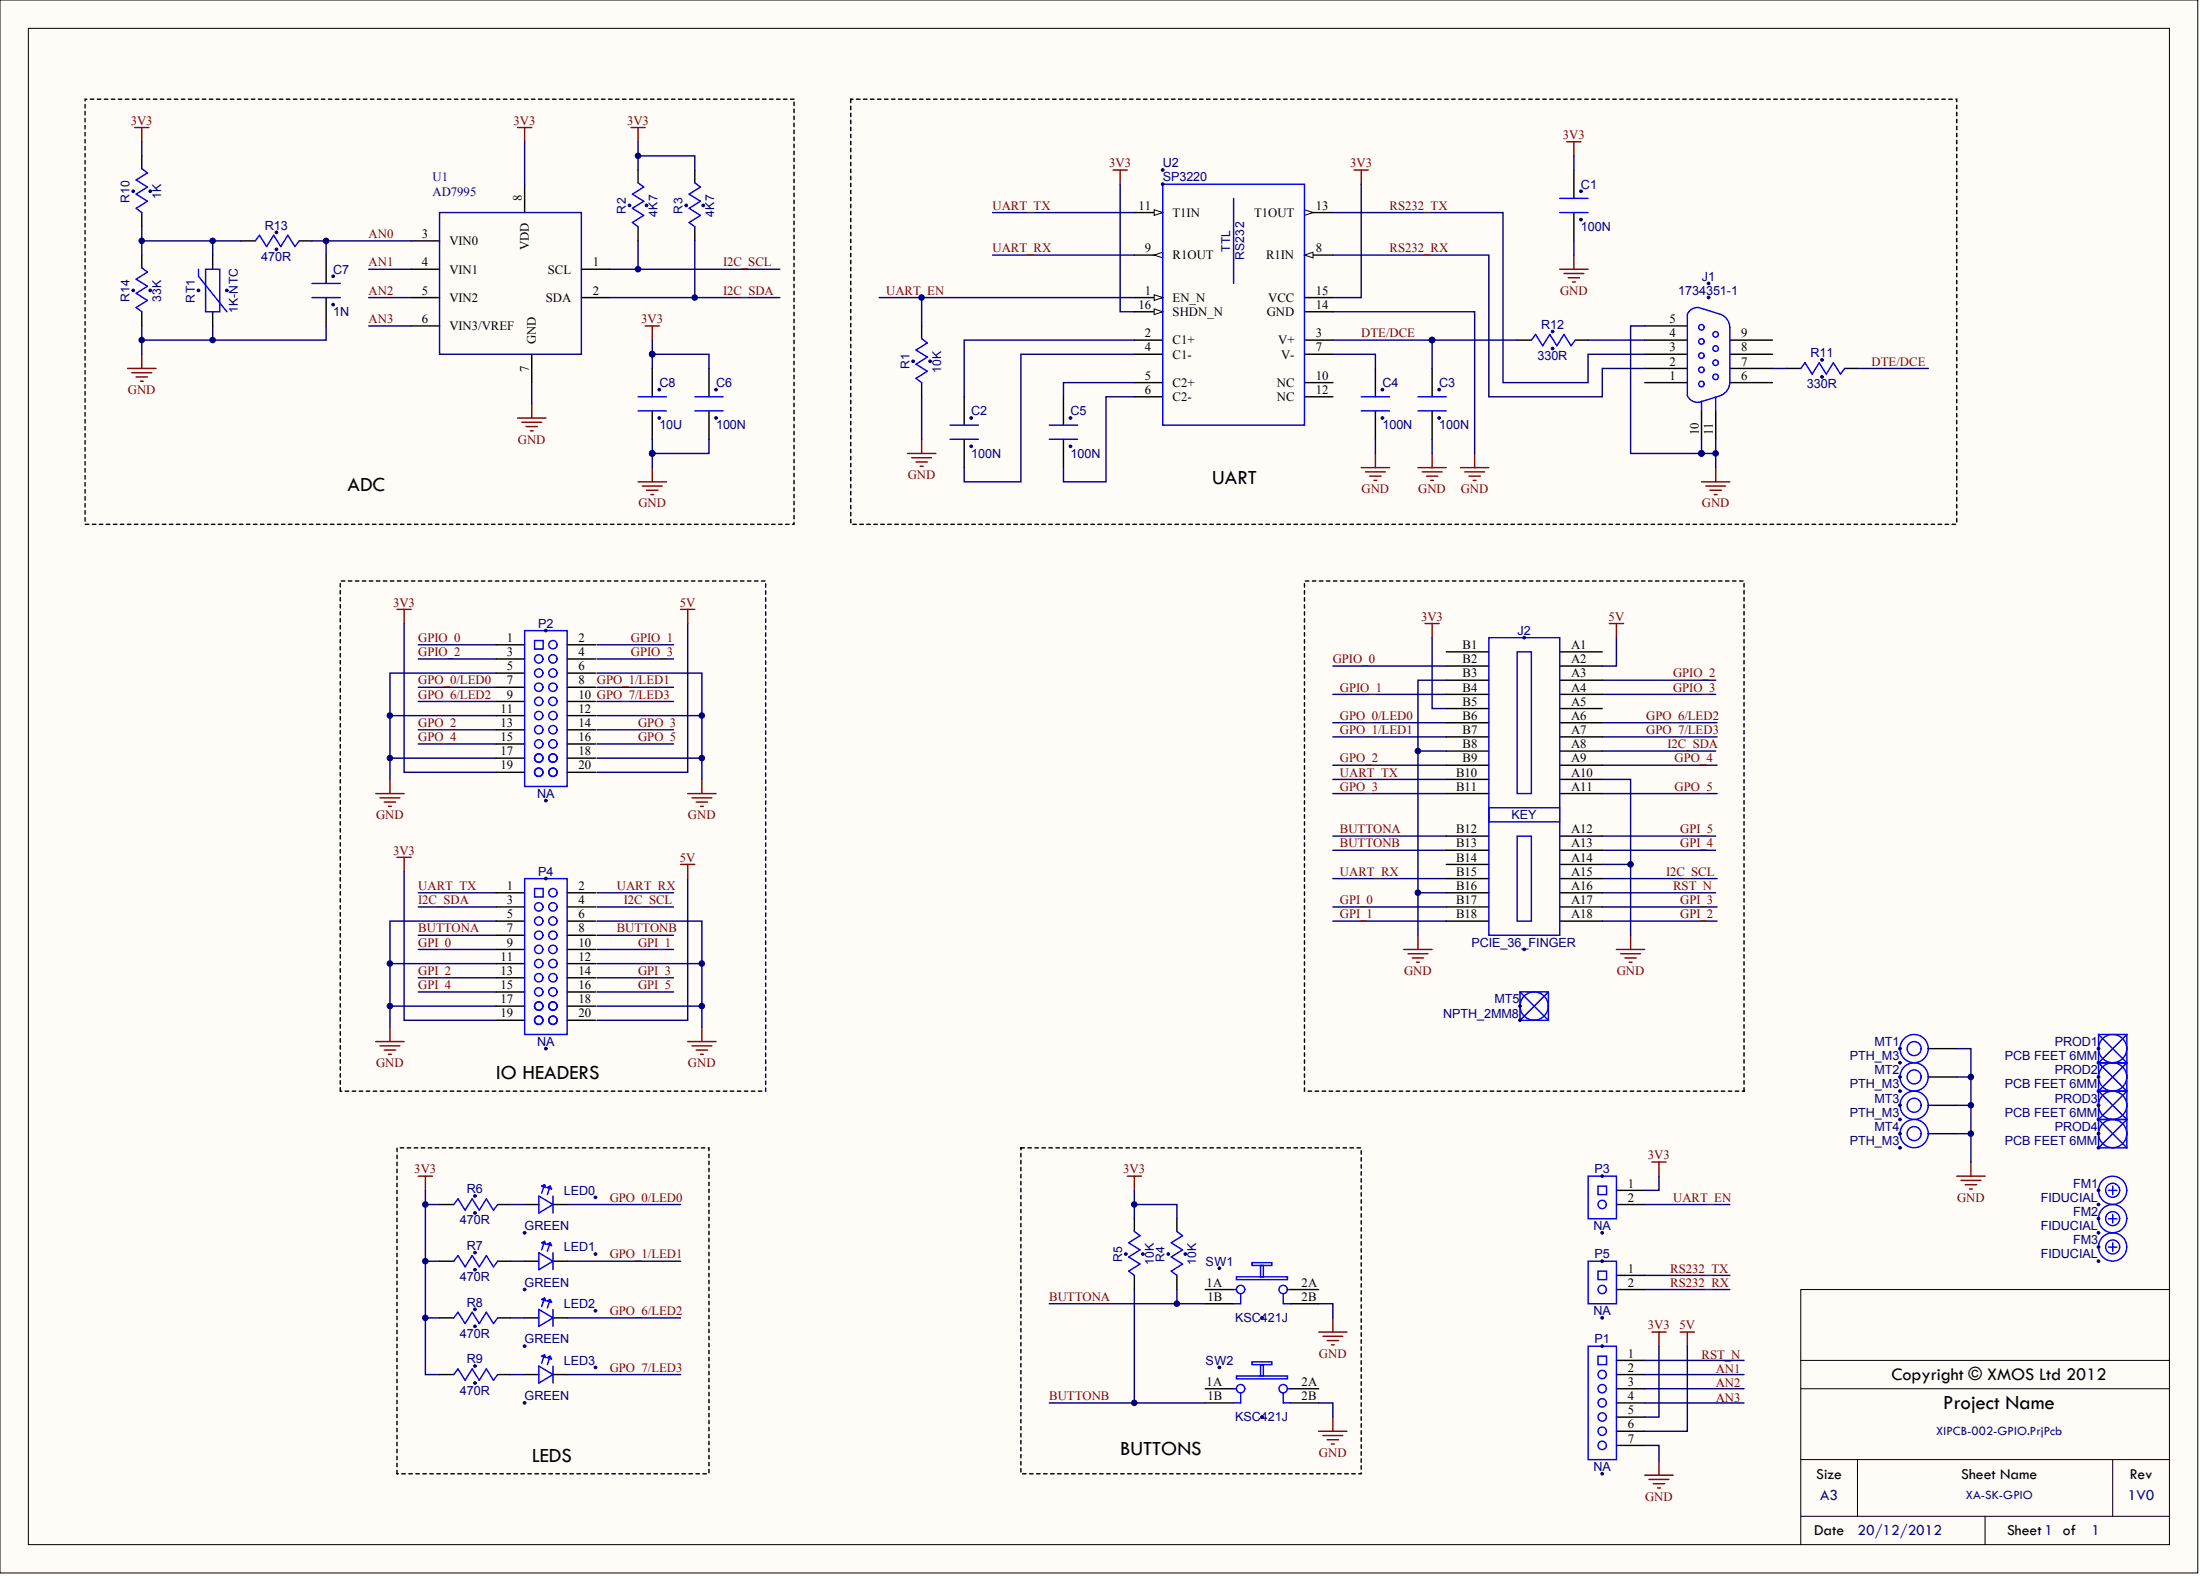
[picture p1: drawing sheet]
<svg xmlns="http://www.w3.org/2000/svg" width="656mm" height="471mm" viewBox="0 0 656 471" stroke-linecap="round" stroke-linejoin="round" font-family="sans-serif">
<path d="M0 0h655.1v468.8h-655.1z" fill="#fffcf8"/>
<path d="M0 0h655.2v468.9h-655.2zM8.5 8.4h638.2v452h-638.2zM646.7 384.4h-109.9v76M536.8 405.5h109.9M536.8 414h109.9M536.8 435.1h109.9M553.7 435.1v16.9M629.8 435.1v16.9M536.8 452h109.9M591.8 452v8.4" fill="none" stroke="#000" stroke-width=".3"/>
<g fill="none" stroke="#000080" stroke-width=".42">
<path d="M42.3 42.2v4.3M156.4 42.2v12.7M190.2 46.5h16.9v4.2M190.2 42.2v8.5M42.3 67.6v8.4M42.3 71.8h29.6M63.4 71.8v4.2M93 71.8h29.6M97.2 71.8v4.2M190.2 71.8v8.5M207.1 71.8v16.9M42.3 97.2v8.4"/>
<path d="M63.4 97.2v4.2M97.2 97.2v4.2h-54.9M109.9 80.3h12.7M109.9 88.7h12.7M109.9 97.2h12.7M181.8 80.3h50.7M181.8 88.7h50.7M274.7 88.7v8.5M158.5 114v6.4M194.4 105.6h16.9v4.2M194.4 101.4v8.4M274.7 118.3v12.6"/>
<path d="M194.4 130.9v8.5M211.3 130.9v4.3h-16.9M120.5 185.9v44.3h27.4M124.7 196.4h23.2M124.7 192.2h23.2M177.9 196.4h22.9M177.9 192.2h22.9M205 185.9v44.3h-27.1M397.3 198.5h33.8M426.9 190.1v21.1h4.2M481.9 190.1v8.4h-4.3M116.2 213.3h31.7"/>
<path d="M124.7 204.9h23.2M124.7 209.1h23.2M124.7 217.5h23.2M147.9 200.6h-31.7v31.7M177.9 200.6h31.3v31.7M177.9 204.9h22.9M177.9 209.1h22.9M177.9 217.5h22.9M177.9 213.3h31.3M397.3 207h33.8M397.3 215.4h33.8M397.3 219.6h33.8"/>
<path d="M431.1 202.8h-8.4v76M477.6 207h33.8M477.6 215.4h34.3M477.6 219.6h34.3M477.6 202.8h33.8M116.2 226h31.7M124.7 221.8h23.2M177.9 221.8h22.9M177.9 226h31.3M397.3 228.1h33.8M397.3 236.5h33.8M397.3 232.3h33.8"/>
<path d="M422.7 223.9h8.4M477.6 232.3h8.5v46.5M477.6 228.1h34.3M477.6 236.5h34.3M477.6 223.9h33.8M120.5 259.8v44.3h27.4M397.3 249.2h33.8M397.3 253.4h33.8M477.6 249.2h33.8M477.6 253.4h33.8M477.6 257.7h8.5M124.7 270.3h23.2"/>
<path d="M124.7 266.1h23.2M124.7 278.8h23.2M147.9 274.6h-31.7v31.6M177.9 274.6h31.3v31.6M177.9 270.3h22.9M177.9 266.1h22.9M177.9 278.8h22.9M205 261.9v42.2h-27.1M397.3 261.9h33.8M397.3 270.3h33.8M397.3 274.6h33.8M422.7 266.1h8.4"/>
<path d="M477.6 261.9h34.3M477.6 270.3h34.3M477.6 274.6h34.3M477.6 266.1h33.8M116.2 287.2h31.7M116.2 299.9h31.7M124.7 283h23.2M124.7 291.5h23.2M124.7 295.7h23.2M177.9 283h22.9M177.9 291.5h22.9M177.9 295.7h22.9"/>
<path d="M177.9 287.2h31.3M177.9 299.9h31.3M583.3 312.6h4.2v33.8M583.3 329.5h4.2M583.3 337.9h4.2M583.3 321h4.2M126.8 354.8v54.9h4.2M126.8 359h4.2M152.2 359h4.2M169.1 359h33.8M338.1 359h12.7v4.3M338.1 354.8v8.5"/>
<path d="M490.3 359h25.4M494.5 350.6v4.2h-4.2M126.8 375.9h4.2M152.2 375.9h4.2M169.1 375.9h33.8M126.8 392.8h4.2M152.2 392.8h4.2M169.1 392.8h33.8M312.8 388.6h46.5M338.1 384.4v33.8M350.8 384.4v4.2M393.1 388.6h4.2v4.2"/>
<path d="M490.3 380.2h25.4M490.3 384.4h25.4M152.2 409.7h4.2M169.1 409.7h33.8M312.8 418.2h46.5M393.1 418.2h4.2v4.2M490.3 418.2h29.6M490.3 414h29.6M490.3 409.7h29.6M490.3 405.5h29.6M494.5 401.3v21.1h-4.2M503 401.3v25.3h-12.7"/>
<path d="M490.3 430.8h4.2v4.7"/>
</g>
<g fill="#000080" stroke="#000080" stroke-width=".3">
<circle cx="116.2" cy="213.3" r=".82"/>
<circle cx="116.2" cy="226" r=".82"/>
<circle cx="209.2" cy="213.3" r=".82"/>
<circle cx="209.2" cy="226" r=".82"/>
<circle cx="116.2" cy="287.2" r=".82"/>
<circle cx="116.2" cy="299.9" r=".82"/>
<circle cx="209.2" cy="287.2" r=".82"/>
<circle cx="209.2" cy="299.9" r=".82"/>
<circle cx="566.4" cy="316.8" r=".4"/>
<circle cx="566.4" cy="312.6" r=".4"/>
<circle cx="566.4" cy="325.2" r=".4"/>
<circle cx="566.4" cy="321" r=".4"/>
<circle cx="566.4" cy="333.7" r=".4"/>
<circle cx="566.4" cy="329.5" r=".4"/>
<circle cx="566.4" cy="342.1" r=".4"/>
<circle cx="566.4" cy="337.9" r=".4"/>
<circle cx="625.5" cy="316.8" r=".4"/>
<circle cx="625.5" cy="312.6" r=".4"/>
<circle cx="625.5" cy="325.2" r=".4"/>
<circle cx="625.5" cy="321" r=".4"/>
<circle cx="625.5" cy="333.7" r=".4"/>
<circle cx="625.5" cy="329.5" r=".4"/>
<circle cx="625.5" cy="342.1" r=".4"/>
<circle cx="625.5" cy="337.9" r=".4"/>
<circle cx="625.5" cy="359" r=".4"/>
<circle cx="625.5" cy="354.8" r=".4"/>
<circle cx="625.5" cy="367.5" r=".4"/>
<circle cx="625.5" cy="363.2" r=".4"/>
<circle cx="625.5" cy="375.9" r=".4"/>
<circle cx="625.5" cy="371.7" r=".4"/>
<circle cx="587.5" cy="329.5" r=".82"/>
<circle cx="587.5" cy="337.9" r=".82"/>
<circle cx="587.5" cy="321" r=".82"/>
<circle cx="453.1" cy="304.1" r=".4"/>
<circle cx="453.1" cy="299.9" r=".4"/>
<circle cx="454.4" cy="283" r=".4"/>
<circle cx="454.4" cy="190.1" r=".4"/>
<circle cx="486.1" cy="257.6" r=".82"/>
<circle cx="422.7" cy="223.9" r=".82"/>
<circle cx="422.7" cy="266.1" r=".82"/>
<circle cx="162.7" cy="238.6" r=".4"/>
<circle cx="162.7" cy="187.9" r=".4"/>
<circle cx="162.7" cy="312.6" r=".4"/>
<circle cx="162.7" cy="261.9" r=".4"/>
<circle cx="477.6" cy="367.5" r=".4"/>
<circle cx="477.6" cy="350.6" r=".4"/>
<circle cx="477.6" cy="392.8" r=".4"/>
<circle cx="477.6" cy="375.9" r=".4"/>
<circle cx="477.6" cy="439.3" r=".4"/>
<circle cx="477.6" cy="401.3" r=".4"/>
<circle cx="141.6" cy="361.6" r=".4"/>
<circle cx="141.6" cy="356.5" r=".4"/>
<circle cx="141.6" cy="378.5" r=".4"/>
<circle cx="141.6" cy="373.4" r=".4"/>
<circle cx="141.6" cy="395.3" r=".4"/>
<circle cx="141.6" cy="390.3" r=".4"/>
<circle cx="141.6" cy="412.2" r=".4"/>
<circle cx="141.6" cy="407.2" r=".4"/>
<circle cx="156.4" cy="367.5" r=".4"/>
<circle cx="177.5" cy="356.9" r=".4"/>
<circle cx="156.4" cy="384.4" r=".4"/>
<circle cx="177.5" cy="373.8" r=".4"/>
<circle cx="156.4" cy="401.3" r=".4"/>
<circle cx="177.5" cy="390.7" r=".4"/>
<circle cx="156.4" cy="418.2" r=".4"/>
<circle cx="177.5" cy="407.6" r=".4"/>
<circle cx="126.8" cy="392.8" r=".82"/>
<circle cx="126.8" cy="375.9" r=".82"/>
<circle cx="126.8" cy="359" r=".82"/>
<circle cx="353.3" cy="373.8" r=".4"/>
<circle cx="348.3" cy="373.8" r=".4"/>
<circle cx="340.7" cy="373.8" r=".4"/>
<circle cx="335.6" cy="373.8" r=".4"/>
<circle cx="338.1" cy="359" r=".82"/>
<circle cx="376.2" cy="392.8" r=".4"/>
<circle cx="363.5" cy="378" r=".4"/>
<circle cx="376.2" cy="422.4" r=".4"/>
<circle cx="363.5" cy="407.6" r=".4"/>
<circle cx="350.8" cy="388.6" r=".82"/>
<circle cx="338.1" cy="418.2" r=".82"/>
<circle cx="44.8" cy="57" r=".4"/>
<circle cx="39.7" cy="57" r=".4"/>
<circle cx="44.8" cy="86.6" r=".4"/>
<circle cx="39.7" cy="86.6" r=".4"/>
<circle cx="99.3" cy="90.8" r=".4"/>
<circle cx="99.3" cy="82.3" r=".4"/>
<circle cx="82.4" cy="74.3" r=".4"/>
<circle cx="82.4" cy="69.3" r=".4"/>
<circle cx="42.2" cy="71.8" r=".82"/>
<circle cx="63.4" cy="71.8" r=".82"/>
<circle cx="42.2" cy="101.4" r=".82"/>
<circle cx="63.4" cy="101.4" r=".82"/>
<circle cx="97.2" cy="71.8" r=".82"/>
<circle cx="192.7" cy="61.2" r=".4"/>
<circle cx="187.6" cy="61.2" r=".4"/>
<circle cx="209.6" cy="61.2" r=".4"/>
<circle cx="204.6" cy="61.2" r=".4"/>
<circle cx="190.2" cy="80.2" r=".82"/>
<circle cx="207.1" cy="88.7" r=".82"/>
<circle cx="190.2" cy="46.4" r=".82"/>
<circle cx="196.5" cy="124.6" r=".4"/>
<circle cx="196.5" cy="116.1" r=".4"/>
<circle cx="213.4" cy="124.6" r=".4"/>
<circle cx="213.4" cy="116.1" r=".4"/>
<circle cx="194.4" cy="105.6" r=".82"/>
<circle cx="194.4" cy="135.1" r=".82"/>
<circle cx="289.5" cy="133" r=".4"/>
<circle cx="289.5" cy="124.6" r=".4"/>
<circle cx="319.1" cy="133" r=".4"/>
<circle cx="319.1" cy="124.6" r=".4"/>
<circle cx="277.3" cy="107.7" r=".4"/>
<circle cx="272.2" cy="107.7" r=".4"/>
<circle cx="274.7" cy="88.7" r=".82"/>
<circle cx="509.3" cy="88.7" r=".4"/>
<circle cx="509.3" cy="84.5" r=".4"/>
</g>
<g fill="none" stroke="#800000" stroke-width=".42">
<path d="M40.2 38h4.2M42.3 38v4.2M154.3 38h4.2M156.4 38v4.2M188.1 38h4.2M190.2 38v4.2M331.8 50.7h4.2M333.9 50.7v4.2M192.3 97.2h4.2M194.4 97.2v4.2M38 109.8h8.5M39.3 111.1h5.9"/>
<path d="M40.6 112.4h3.4M41.8 113.6h.9M42.3 105.6v4.2M154.3 124.6h8.4M155.5 125.9h6M156.8 127.1h3.4M158.1 128.4h.8M158.5 120.4v4.2M194.4 139.4v4.2M270.5 135.2h8.5M271.8 136.4h5.9M273.1 137.7h3.3"/>
<path d="M274.3 139h.9M274.7 130.9v4.3M190.2 143.6h8.5M191.5 144.9h5.9M192.7 146.2h3.4M194 147.4h.9M118.4 181.6h4.2M120.5 181.6v4.3M202.9 181.6h4.2M205 181.6v4.3M424.8 185.9h4.2M426.9 185.9v4.2"/>
<path d="M479.7 185.9h4.3M481.9 185.9v4.2M112 236.5h8.5M113.3 237.8h5.9M114.5 239.1h3.4M116.2 232.3v4.2M205 236.5h8.5M206.3 237.8h5.9M207.5 239.1h3.4M209.2 232.3v4.2M115.8 240.3h.9M118.4 255.6h4.2"/>
<path d="M120.5 255.6v4.2M202.9 257.7h4.2M205 257.7v4.2M208.8 240.3h.8M422.7 278.8v4.2M486.1 278.8v4.2M418.5 283h8.4M419.7 284.3h5.9M421 285.5h3.4M422.3 286.8h.8M481.9 283h8.4M483.1 284.3h5.9"/>
<path d="M484.4 285.5h3.4M485.7 286.8h.8M112 310.5h8.5M113.3 311.7h5.9M114.5 313h3.4M115.8 314.3h.9M116.2 306.2v4.3M205 310.5h8.5M206.3 311.7h5.9M207.5 313h3.4M208.8 314.3h.8M209.2 306.2v4.3"/>
<path d="M124.7 350.6h4.2M126.8 350.6v4.2M336 350.6h4.3M338.1 350.6v4.2M492.4 346.4h4.2M494.5 346.4v4.2M583.3 350.6h8.5M584.6 351.9h5.9M585.8 353.1h3.4M587.1 354.4h.8M587.5 346.4v4.2M393.1 397.1h8.4"/>
<path d="M394.4 398.3h5.9M395.6 399.6h3.4M397.3 392.8v4.3M492.4 397.1h4.2M494.5 397.1v4.2M500.9 397.1h4.2M503 397.1v4.2M396.9 400.9h.8M393.1 426.6h8.4M394.4 427.9h5.9M395.6 429.2h3.4M396.9 430.4h.8"/>
<path d="M397.3 422.4v4.2M490.3 439.7h8.5M494.5 435.5v4.2M491.6 441h5.9M492.8 442.3h3.4M494.1 443.5h.9"/>
</g>
<g fill="none" stroke="#000" stroke-width=".42">
<path d="M42.3 46.5v3.8M156.4 54.9v8.5M190.2 50.7v3.8M207.1 50.7v3.8M42.3 63.4v4.2M42.3 76v3.8M71.9 71.8h4.2M89.2 71.8h3.8M97.2 76v8.5M122.6 71.8h8.4M190.2 67.6v4.2M207.1 67.6v4.2"/>
<path d="M388.9 63.4h8.4M42.3 92.9v4.3M97.2 88.7v8.5M122.6 80.3h8.4M122.6 88.7h8.4M122.6 97.2h8.4M173.3 80.3h8.5M173.3 88.7h8.5M274.7 97.2v3.8M490.3 97.2h12.7M158.5 105.6v8.4M194.4 109.8v8.5"/>
<path d="M211.3 109.8v8.5M274.7 114v4.3M287.4 118.3v8.4M317 118.3v8.4M338.1 101.4h8.5M338.1 105.6h8.5M338.1 114h8.5M338.1 118.3h8.5M388.9 101.4h8.4M388.9 114h8.4M490.3 101.4h12.7M490.3 105.6h12.7"/>
<path d="M490.3 109.8h12.7M490.3 114h12.7M515.7 101.4h12.6M515.7 105.6h12.6M515.7 109.8h12.6M515.7 114h12.6M194.4 122.5v8.4M211.3 122.5v8.4M287.4 130.9v8.5M317 130.9v8.5M507.2 122.5v8.4M511.4 122.5v8.4"/>
<path d="M147.9 196.4h8.5M147.9 192.2h8.5M169.1 196.4h8.4M169.1 192.2h8.4M431.1 194.3h12.7M431.1 198.5h12.7M464.9 194.3h12.7M464.9 198.5h12.7M147.9 209.1h8.5M147.9 204.9h8.5M147.9 200.6h8.5M147.9 217.5h8.5"/>
<path d="M147.9 213.3h8.5M169.1 209.1h8.4M169.1 204.9h8.4M169.1 200.6h8.4M169.1 217.5h8.4M169.1 213.3h8.4M431.1 202.8h12.7M431.1 207h12.7M431.1 211.2h12.7M431.1 215.4h12.7M431.1 219.6h12.7M464.9 202.8h12.7"/>
<path d="M464.9 207h12.7M464.9 211.2h12.7M464.9 215.4h12.7M464.9 219.6h12.7M147.9 221.8h8.5M147.9 226h8.5M147.9 230.2h8.5M169.1 221.8h8.4M169.1 226h8.4M169.1 230.2h8.4M431.1 223.9h12.7M431.1 228.1h12.7"/>
<path d="M431.1 232.3h12.7M431.1 236.5h12.7M464.9 223.9h12.7M464.9 228.1h12.7M464.9 232.3h12.7M464.9 236.5h12.7M431.1 249.2h12.7M431.1 253.4h12.7M431.1 257.7h12.7M464.9 249.2h12.7M464.9 253.4h12.7M464.9 257.7h12.7"/>
<path d="M147.9 266.1h8.5M147.9 270.3h8.5M147.9 274.6h8.5M147.9 278.8h8.5M169.1 266.1h8.4M169.1 270.3h8.4M169.1 274.6h8.4M169.1 278.8h8.4M431.1 261.9h12.7M431.1 266.1h12.7M431.1 270.3h12.7M431.1 274.6h12.7"/>
<path d="M464.9 261.9h12.7M464.9 266.1h12.7M464.9 270.3h12.7M464.9 274.6h12.7M147.9 283h8.5M147.9 295.7h8.5M147.9 291.5h8.5M147.9 287.2h8.5M147.9 299.9h8.5M169.1 283h8.4M169.1 295.7h8.4M169.1 291.5h8.4"/>
<path d="M169.1 287.2h8.4M169.1 299.9h8.4M147.9 304.1h8.5M169.1 304.1h8.4M574.8 312.6h8.5M574.8 321h8.5M574.8 329.5h8.5M574.8 337.9h8.5M131 359h4.3M148.4 359h3.8M156.4 359h4.2M164.8 359h4.3"/>
<path d="M481.9 359h8.4M481.9 354.8h8.4M131 375.9h4.3M148.4 375.9h3.8M156.4 375.9h4.2M164.8 375.9h4.3M338.1 363.3v3.8M350.8 363.3v3.8M131 392.8h4.3M148.4 392.8h3.8M156.4 392.8h4.2M164.8 392.8h4.3"/>
<path d="M338.1 380.2v4.2M350.8 380.2v4.2M359.3 384.4h8.4M359.3 388.6h8.4M384.6 384.4h8.5M384.6 388.6h8.5M481.9 384.4h8.4M481.9 380.2h8.4M131 409.7h4.3M148.4 409.7h3.8M156.4 409.7h4.2M164.8 409.7h4.3"/>
<path d="M359.3 414h8.4M359.3 418.2h8.4M384.6 414h8.5M384.6 418.2h8.5M481.9 414h8.4M481.9 409.7h8.4M481.9 405.5h8.4M481.9 418.2h8.4M481.9 426.6h8.4M481.9 422.4h8.4M481.9 430.8h8.4"/>
</g>
<g fill="none" stroke="#00f" stroke-width=".42">
<path d="M42.3 50.3l1.7 1.2-3.4 2.1 3.4 2.2-3.4 2.1 3.4 2.1-3.4 2.1 1.7 1.3M190.2 54.5l1.7 1.3-3.4 2.1 3.4 2.1-3.4 2.1 3.4 2.1-3.4 2.1 1.7 1.3M207.1 54.5l1.7 1.3-3.4 2.1 3.4 2.1-3.4 2.1 3.4 2.1-3.4 2.1 1.7 1.3M42.3 79.8l1.7 1.3-3.4 2.1 3.4 2.1-3.4 2.1 3.4 2.2-3.4 2.1 1.7 1.2M76.1 71.8l1.3-1.7 2.1 3.4 2.1-3.4 2.1 3.4 2.1-3.4 2.1 3.4 1.3-1.7M93 84.5h8.4M93 88.7h8.4M190.2 118.3h8.5M207.1 118.3h8.5M274.7 101l1.7 1.2-3.3 2.1 3.3 2.1-3.3 2.2 3.3 2.1-3.3 2.1 1.6 1.2M506.4 119.9a3.2 3.2 0 0 1-3.4-2v-24.2a3.2 3.2 0 0 1 3.4-2l6.7 2.1 1.6 1.2a4.2 4.2 0 0 1 .9 2.6l.1 16.4-.6 2a4.2 4.2 0 0 1-2 1.8l-6.7 2.2M507.2 119.5v3"/>
<path d="M511.4 118.3v4.2M190.2 122.5h8.5M207.1 122.5h8.5M283.2 126.7h8.4M283.2 130.9h8.4M312.8 126.7h8.4M312.8 130.9h8.4M156.4 188h12.7v46.4h-12.7zM159.4 190.9h2.5v2.6h-2.5zM443.8 190.1h21.1v88.7h-21.1zM452.3 194.3h4.2v42.2h-4.2zM443.8 240.8h21.1v4.2h-21.1z"/>
<path d="M452.3 249.2h4.2v25.4h-4.2zM156.4 261.9h12.7v46.5h-12.7zM159.4 264.8h2.5v2.6h-2.5zM453.1 295.7h8.5v8.4h-8.5zM453.1 295.7l8.5 8.4M461.6 295.7l-8.5 8.4M625.6 308.4h8.4v8.4h-8.4zM625.6 316.8h8.4v8.4h-8.4zM625.6 308.4l8.4 8.4-8.4 8.4 8.4 8.5-8.4 8.4M634 308.4l-8.4 8.4 8.4 8.4-8.4 8.5 8.4 8.4M625.6 325.2h8.4v8.5h-8.4zM625.6 333.7h8.4v8.4h-8.4z"/>
<path d="M135.3 359l1.2-1.6 2.1 3.3 2.2-3.3 2.1 3.3 2.1-3.3 2.1 3.3 1.3-1.7M160.6 356.5l4.2 2.5-4.2 2.6zM161.5 353.5l.8-.4 .4 .9zM162.3 353.1l-.8 2.6M163.2 354l.8-.5 .4 .9zM164 353.5l-.8 2.6M164.8 356.5v5.1M473.4 350.6h8.5v12.7h-8.5zM476.4 353.5h2.5v2.6h-2.5zM628.5 354.8h2.6M629.8 353.5v2.6M135.3 375.9l1.2-1.7 2.1 3.4 2.2-3.4 2.1 3.4 2.1-3.4 2.1 3.4 1.3-1.7"/>
<path d="M160.6 373.4l4.2 2.5-4.2 2.6zM161.5 370.4l.8-.4 .4 .9zM162.3 370l-.8 2.6M163.2 370.9l.8-.5 .4 .9zM164 370.4l-.8 2.6M164.8 373.4v5.1M338.1 367.1l1.7 1.2-3.3 2.1 3.3 2.2-3.3 2.1 3.3 2.1-3.3 2.1 1.6 1.3M350.8 367.1l1.7 1.2-3.4 2.1 3.4 2.2-3.4 2.1 3.4 2.1-3.4 2.1 1.7 1.3M373.2 376.4h5.9v.8h-5.9zM375.8 377.2h.8v3.4h-.8zM473.4 375.9h8.5v12.7h-8.5zM476.4 378.9h2.5v2.5h-2.5z"/>
<path d="M628.5 363.3h2.6M628.5 371.7h2.6M629.8 362v2.5M629.8 370.4v2.6M135.3 392.8l1.2-1.7 2.1 3.4 2.2-3.4 2.1 3.4 2.1-3.4 2.1 3.4 1.3-1.7M160.6 390.3l4.2 2.5-4.2 2.6zM161.5 387.3l.8-.4 .4 .9zM162.3 386.9l-.8 2.6M163.2 387.8l.8-.5 .4 .9zM164 387.3l-.8 2.6M164.8 390.3v5.1M367.7 384.4h.9"/>
<path d="M368.6 380.6h15.2v.8h-15.2zM369.8 385.7v2.9h-2.1M382.5 385.7v2.9h2.1M383.8 384.4h.8M135.3 409.7l1.2-1.7 2.1 3.4 2.2-3.4 2.1 3.4 2.1-3.4 2.1 3.4 1.3-1.7M160.6 407.2l4.2 2.5-4.2 2.6zM161.5 404.2l.8-.4 .4 .9zM162.3 403.8l-.8 2.5M163.2 404.7l.8-.5 .4 .9zM164 404.2l-.8 2.6M164.8 407.2v5.1M367.7 414h.9"/>
<path d="M368.6 410.2h15.2v.8h-15.2zM369.8 415.2v3h-2.1M373.2 405.9h5.9v.9h-5.9zM375.8 406.8h.8v3.4h-.8zM382.5 415.2v3h2.1M383.8 414h.8M473.4 401.3h8.5v33.8h-8.5zM476.4 404.2h2.5v2.6h-2.5z"/>
<circle cx="507.2" cy="97.6" r=".82"/>
<circle cx="511.4" cy="99.7" r=".82"/>
<circle cx="507.2" cy="110.2" r=".82"/>
<circle cx="507.2" cy="106" r=".82"/>
<circle cx="507.2" cy="101.8" r=".82"/>
<circle cx="507.2" cy="114.5" r=".82"/>
<circle cx="511.4" cy="108.1" r=".82"/>
<circle cx="511.4" cy="103.9" r=".82"/>
<circle cx="511.4" cy="112.3" r=".82"/>
<circle cx="160.6" cy="196.4" r="1.25"/>
<circle cx="164.8" cy="196.4" r="1.25"/>
<circle cx="164.8" cy="192.2" r="1.25"/>
<circle cx="160.6" cy="200.6" r="1.25"/>
<circle cx="160.6" cy="209.1" r="1.25"/>
<circle cx="160.6" cy="217.5" r="1.25"/>
<circle cx="160.6" cy="213.3" r="1.25"/>
<circle cx="160.6" cy="204.8" r="1.25"/>
<circle cx="164.8" cy="200.6" r="1.25"/>
<circle cx="164.8" cy="209.1" r="1.25"/>
<circle cx="164.8" cy="213.3" r="1.25"/>
<circle cx="164.8" cy="217.5" r="1.25"/>
<circle cx="164.8" cy="204.8" r="1.25"/>
<circle cx="160.6" cy="230.2" r="1.25"/>
<circle cx="160.6" cy="221.7" r="1.25"/>
<circle cx="160.6" cy="226" r="1.25"/>
<circle cx="164.8" cy="230.2" r="1.25"/>
<circle cx="164.8" cy="221.7" r="1.25"/>
<circle cx="164.8" cy="226" r="1.25"/>
<circle cx="160.6" cy="274.5" r="1.25"/>
<circle cx="160.6" cy="270.3" r="1.25"/>
<circle cx="160.6" cy="278.8" r="1.25"/>
<circle cx="164.8" cy="274.5" r="1.25"/>
<circle cx="164.8" cy="266.1" r="1.25"/>
<circle cx="164.8" cy="270.3" r="1.25"/>
<circle cx="164.8" cy="278.8" r="1.25"/>
<circle cx="160.6" cy="295.7" r="1.25"/>
<circle cx="160.6" cy="299.9" r="1.25"/>
<circle cx="160.6" cy="291.4" r="1.25"/>
<circle cx="160.6" cy="287.2" r="1.25"/>
<circle cx="160.6" cy="283" r="1.25"/>
<circle cx="164.8" cy="295.7" r="1.25"/>
<circle cx="164.8" cy="299.9" r="1.25"/>
<circle cx="164.8" cy="291.4" r="1.25"/>
<circle cx="164.8" cy="287.2" r="1.25"/>
<circle cx="164.8" cy="283" r="1.25"/>
<circle cx="457.3" cy="299.9" r="4.2"/>
<circle cx="160.6" cy="304.1" r="1.25"/>
<circle cx="164.8" cy="304.1" r="1.25"/>
<circle cx="570.6" cy="312.6" r="2.09"/>
<circle cx="570.6" cy="312.6" r="4.2"/>
<circle cx="629.8" cy="312.6" r="4.2"/>
<circle cx="570.6" cy="321" r="2.09"/>
<circle cx="570.6" cy="329.5" r="2.09"/>
<circle cx="570.6" cy="337.9" r="2.09"/>
<circle cx="570.6" cy="329.5" r="4.2"/>
<circle cx="570.6" cy="337.9" r="4.2"/>
<circle cx="570.6" cy="321" r="4.2"/>
<circle cx="629.8" cy="329.5" r="4.2"/>
<circle cx="629.8" cy="337.9" r="4.2"/>
<circle cx="629.8" cy="321" r="4.2"/>
<circle cx="477.6" cy="359" r="1.25"/>
<circle cx="629.8" cy="354.8" r="2.09"/>
<circle cx="629.8" cy="354.8" r="4.2"/>
<circle cx="629.8" cy="371.7" r="2.09"/>
<circle cx="629.8" cy="363.2" r="2.09"/>
<circle cx="629.8" cy="363.2" r="4.2"/>
<circle cx="629.8" cy="371.7" r="4.2"/>
<circle cx="369.8" cy="384.4" r="1.25"/>
<circle cx="382.5" cy="384.4" r="1.25"/>
<circle cx="477.6" cy="384.4" r="1.25"/>
<circle cx="369.8" cy="413.9" r="1.25"/>
<circle cx="382.5" cy="413.9" r="1.25"/>
<circle cx="477.6" cy="413.9" r="1.25"/>
<circle cx="477.6" cy="409.7" r="1.25"/>
<circle cx="477.6" cy="418.2" r="1.25"/>
<circle cx="477.6" cy="422.4" r="1.25"/>
<circle cx="477.6" cy="430.8" r="1.25"/>
<circle cx="477.6" cy="426.6" r="1.25"/>
</g>
<path d="M236.7 29.6h-211.3v126.7h211.3v-126.7M101.4 325.2v-152h126.8v152h-126.8M519.9 325.2v-152h-131v152h131M304.3 342.1h101.5v97.2h-101.5v-97.2M118.4 439.3v-97.2h92.9v97.2h-92.9" fill="none" stroke="#000" stroke-width=".42" stroke-dasharray="1 1"/>
<path d="M131 63.4h42.3v42.2h-42.3z" fill="none" stroke="#0000bf" stroke-width=".42"/>
<path d="M388.9 62.5l2.5 .9-2.5 .8z" fill="#fffcf8" stroke="#000" stroke-width=".3"/>
<path d="M388.9 76h8.4M388.9 118.3h8.4" fill="none" stroke="#000" stroke-width=".42"/>
<path d="M388.9 76l2.5-.8v1.7z" fill="#fffcf8" stroke="#000" stroke-width=".3"/>
<path d="M338.1 76h8.5M388.9 88.7h8.4" fill="none" stroke="#000" stroke-width=".42"/>
<path d="M344.1 76l2.5-.8v1.7z" fill="#fffcf8" stroke="#000" stroke-width=".3"/>
<path d="M338.1 92.9h8.5M388.9 105.6h8.4" fill="none" stroke="#000" stroke-width=".42"/>
<path d="M344.1 92.1l2.5 .8-2.5 .9z" fill="#fffcf8" stroke="#000" stroke-width=".3"/>
<path d="M338.1 88.7h8.5" fill="none" stroke="#000" stroke-width=".42"/>
<path d="M344.1 87.9l2.5 .8-2.5 .9z" fill="#fffcf8" stroke="#000" stroke-width=".3"/>
<path d="M338.1 63.4h8.5" fill="none" stroke="#000" stroke-width=".42"/>
<path d="M344.1 62.5l2.5 .9-2.5 .8z" fill="#fffcf8" stroke="#000" stroke-width=".3"/>
<g fill="none" stroke="#000" stroke-width=".42">
<path d="M469.2 50.7v8.4M63.4 76v4.3M469.2 63.4v8.4M63.4 92.9v4.3M388.9 92.9h8.4M410 109.8v8.5M426.9 109.8v8.5M452.3 101.4h4.2M469.6 101.4h3.8M532.6 109.8h4.2M549.9 109.8h3.8M410 122.5v8.4"/>
<path d="M426.9 122.5v8.4"/>
</g>
<path d="M346.6 54.9h42.3v71.8h-42.3zM367.7 59.1v25.4M464.9 59.1h8.5M464.9 63.4h8.5M59.2 80.3v2.1l8.4 10.5M61.3 80.3h4.2v12.6h-4.2zM405.8 118.3h8.4M422.7 118.3h8.4M456.5 101.4l1.3-1.7 2.1 3.4 2.1-3.4 2.1 3.4 2.1-3.4 2.1 3.4 1.3-1.7M536.8 109.8l1.3-1.7 2.1 3.4 2.1-3.4 2.1 3.4 2.1-3.4 2.1 3.4 1.3-1.7M405.8 122.5h8.4M422.7 122.5h8.4" fill="none" stroke="#00f" stroke-width=".42"/>
<g fill="#000080" stroke="#000080" stroke-width=".3">
<circle cx="346.6" cy="54.9" r=".4"/>
<circle cx="346.6" cy="50.7" r=".4"/>
<circle cx="429" cy="124.6" r=".4"/>
<circle cx="429" cy="116.1" r=".4"/>
<circle cx="412.1" cy="124.6" r=".4"/>
<circle cx="412.1" cy="116.1" r=".4"/>
<circle cx="543.1" cy="112.3" r=".4"/>
<circle cx="543.1" cy="107.3" r=".4"/>
<circle cx="462.8" cy="103.9" r=".4"/>
<circle cx="462.8" cy="98.8" r=".4"/>
<circle cx="426.9" cy="101.4" r=".82"/>
<circle cx="471.3" cy="65.5" r=".4"/>
<circle cx="471.3" cy="57" r=".4"/>
<circle cx="507.2" cy="135.1" r=".82"/>
<circle cx="511.4" cy="135.1" r=".82"/>
<circle cx="67.6" cy="86.6" r=".4"/>
<circle cx="59.2" cy="86.6" r=".4"/>
</g>
<g fill="none" stroke="#000080" stroke-width=".42">
<path d="M333.9 54.9v38h4.2M405.8 54.9v33.8h-8.5M469.2 46.5v4.2M295.9 63.4h42.2M295.9 76h42.2M397.3 63.4h50.7v50.6h25.4v-8.4h16.9M397.3 76h46.5v42.3h33.8v-8.5h12.7M469.2 71.8v4.2M262.1 88.7h76M397.3 92.9h42.3v42.3M490.3 97.2h-4.2v38h21.1M338.1 114h-21.1v4.3"/>
<path d="M338.1 118.3h-8.4v25.3h-12.7v-4.2M338.1 101.4h-50.7v16.9M338.1 105.6h-33.8v38h-16.9v-4.2M397.3 105.6h12.7v4.2M397.3 101.4h55M426.9 101.4v8.4M473.4 101.4h16.9M528.3 109.8h4.3M553.7 109.8h21.1M410 130.9v4.3M426.9 130.9v4.3M507.2 130.9v4.3"/>
<path d="M507.2 135.2h4.2M511.4 130.9v8.5"/>
</g>
<g fill="none" stroke="#800000" stroke-width=".42">
<path d="M403.7 50.7h4.2M405.8 50.7v4.2M467.1 42.2h4.2M469.2 42.2v4.3M469.2 76v4.3M464.9 80.3h8.5M466.2 81.5h5.9M467.5 82.8h3.4M468.8 84.1h.8M405.8 139.4h8.4M410 135.2v4.2M422.7 139.4h8.4"/>
<path d="M426.9 135.2v4.2M435.4 139.4h8.4M439.6 135.2v4.2M511.4 139.4v4.2M407 140.7h6M408.3 141.9h3.4M409.6 143.2h.8M423.9 140.7h6M425.2 141.9h3.4M426.5 143.2h.8M436.6 140.7h5.9M437.9 141.9h3.4"/>
<path d="M439.2 143.2h.8M507.2 143.6h8.5M508.5 144.9h5.9M509.8 146.2h3.3M511 147.4h.9"/>
</g>
<path d="M253.6 29.6v126.7h329.7v-126.7h-329.7" fill="none" stroke="#000" stroke-width=".42" stroke-dasharray="1 1"/>
<g font-size="6.2">
<text x="103.6" y="146.4">ADC</text>
<text x="361.4" y="144.3">UART</text>
<text x="147.9" y="321.7">IO HEADERS</text>
<text x="579.3" y="420.1">Project Name</text>
<text x="158.5" y="435.7">LEDS</text>
<text x="333.9" y="433.6">BUTTONS</text>
</g>
<text font-size="5.4" x="563.9" y="411.4">Copyright © XMOS Ltd 2012</text>
<g font-size="4.6">
<text x="541.4" y="440.7">Size</text>
<text x="584.7" y="440.7">Sheet Name</text>
<text x="634.9" y="440.7">Rev</text>
<text x="540.8" y="457.6">Date</text>
<text x="598.3" y="457.6">Sheet 1 of</text>
</g>
<g font-size="4.6" fill="#11037f">
<text x="542.6" y="447.1">A3</text>
<text x="634.3" y="447.1">1V0</text>
<text x="553.7" y="457.6">20/12/2012</text>
<text x="623.5" y="457.6">1</text>
</g>
<g font-size="3.9" fill="#11037f">
<text x="577.2" y="427.9">XIPCB-002-GPIO.PrjPcb</text>
<text x="586" y="446.9">XA-SK-GPIO</text>
</g>
<g font-size="3.8" fill="#800000">
<text x="39" y="37.2">3V3</text>
<text x="153.1" y="37.2">3V3</text>
<text x="186.9" y="37.2">3V3</text>
<text x="465.9" y="41.4">3V3</text>
<text x="330.6" y="49.8">3V3</text>
<text x="402.5" y="49.8">3V3</text>
<text x="295.9" y="62.5">UART_TX</text>
<text x="414.2" y="62.5">RS232_TX</text>
<text x="109.9" y="71">AN0</text>
<text x="295.9" y="75.2">UART_RX</text>
<text x="414.2" y="75.2">RS232_RX</text>
<text x="109.9" y="79.4">AN1</text>
<text x="215.6" y="79.4">I2C_SCL</text>
<text x="109.9" y="87.9">AN2</text>
<text x="215.6" y="87.9">I2C_SDA</text>
<text x="264.2" y="87.9">UART_EN</text>
<text x="465" y="87.9">GND</text>
<text x="109.9" y="96.3">AN3</text>
<text x="191.1" y="96.3">3V3</text>
<text x="405.8" y="100.5">DTE/DCE</text>
<text x="557.9" y="109">DTE/DCE</text>
<text x="38.1" y="117.4">GND</text>
<text x="154.4" y="132.2">GND</text>
<text x="270.6" y="142.8">GND</text>
<text x="405.9" y="147">GND</text>
<text x="422.8" y="147">GND</text>
<text x="435.4" y="147">GND</text>
<text x="190.3" y="151.2">GND</text>
<text x="507.3" y="151.2">GND</text>
<text x="117.2" y="180.8">3V3</text>
<text x="202.7" y="180.8">5V</text>
<text x="423.6" y="185">3V3</text>
<text x="479.5" y="185">5V</text>
<text x="124.7" y="191.3">GPIO_0</text>
<text x="188.1" y="191.3">GPIO_1</text>
<text x="124.7" y="195.6">GPIO_2</text>
<text x="188.1" y="195.6">GPIO_3</text>
<text x="397.3" y="197.7">GPIO_0</text>
<text x="498.8" y="201.9">GPIO_2</text>
<text x="124.7" y="204">GPO_0/LED0</text>
<text x="124.7" y="208.2">GPO_6/LED2</text>
<text x="177.9" y="204">GPO_1/LED1</text>
<text x="399.4" y="206.1">GPIO_1</text>
<text x="498.8" y="206.1">GPIO_3</text>
<text x="399.4" y="214.6">GPO_0/LED0</text>
<text x="490.7" y="214.6">GPO_6/LED2</text>
<text x="124.7" y="216.7">GPO_2</text>
<text x="124.7" y="220.9">GPO_4</text>
<text x="190.2" y="216.7">GPO_3</text>
<text x="190.2" y="220.9">GPO_5</text>
<text x="399.4" y="218.8">GPO_1/LED1</text>
<text x="490.7" y="218.8">GPO_7/LED3</text>
<text x="399.4" y="227.3">GPO_2</text>
<text x="497.1" y="223">I2C_SDA</text>
<text x="499.2" y="227.3">GPO_4</text>
<text x="399.4" y="231.5">UART_TX</text>
<text x="399.4" y="235.7">GPO_3</text>
<text x="499.2" y="235.7">GPO_5</text>
<text x="112.1" y="244.1">GND</text>
<text x="205.1" y="244.1">GND</text>
<text x="399.4" y="248.4">BUTTONA</text>
<text x="500.9" y="248.4">GPI_5</text>
<text x="117.2" y="254.7">3V3</text>
<text x="202.7" y="256.8">5V</text>
<text x="399.4" y="252.6">BUTTONB</text>
<text x="500.9" y="252.6">GPI_4</text>
<text x="399.4" y="261">UART_RX</text>
<text x="496.6" y="261">I2C_SCL</text>
<text x="124.7" y="265.3">UART_TX</text>
<text x="124.7" y="269.5">I2C_SDA</text>
<text x="183.9" y="265.3">UART_RX</text>
<text x="186" y="269.5">I2C_SCL</text>
<text x="399.4" y="269.5">GPI_0</text>
<text x="498.8" y="265.3">RST_N</text>
<text x="500.9" y="269.5">GPI_3</text>
<text x="399.4" y="273.7">GPI_1</text>
<text x="500.9" y="273.7">GPI_2</text>
<text x="124.7" y="277.9">BUTTONA</text>
<text x="183.9" y="277.9">BUTTONB</text>
<text x="124.7" y="282.2">GPI_0</text>
<text x="190.2" y="282.2">GPI_1</text>
<text x="124.7" y="290.6">GPI_2</text>
<text x="190.2" y="290.6">GPI_3</text>
<text x="418.5" y="290.6">GND</text>
<text x="481.9" y="290.6">GND</text>
<text x="124.7" y="294.8">GPI_4</text>
<text x="190.2" y="294.8">GPI_5</text>
<text x="112.1" y="318.1">GND</text>
<text x="205.1" y="318.1">GND</text>
<text x="491.2" y="345.5">3V3</text>
<text x="123.5" y="349.7">3V3</text>
<text x="334.8" y="349.7">3V3</text>
<text x="181.8" y="358.2">GPO_0/LED0</text>
<text x="498.8" y="358.2">UART_EN</text>
<text x="583.4" y="358.2">GND</text>
<text x="181.8" y="375.1">GPO_1/LED1</text>
<text x="497.9" y="379.3">RS232_TX</text>
<text x="497.9" y="383.5">RS232_RX</text>
<text x="312.8" y="387.8">BUTTONA</text>
<text x="181.8" y="392">GPO_6/LED2</text>
<text x="491.2" y="396.2">3V3</text>
<text x="500.7" y="396.2">5V</text>
<text x="393.2" y="404.7">GND</text>
<text x="507.2" y="405.1">RST_N</text>
<text x="181.8" y="408.9">GPO_7/LED3</text>
<text x="511.4" y="409.3">AN1</text>
<text x="511.4" y="413.5">AN2</text>
<text x="312.8" y="417.3">BUTTONB</text>
<text x="511.4" y="417.8">AN3</text>
<text x="393.2" y="434.2">GND</text>
<text x="490.4" y="447.3">GND</text>
</g>
<g font-size="3.8" fill="#000080">
<text x="346.6" y="49.9">U2</text>
<text x="128.9" y="54.1">U1</text>
<text x="128.9" y="58.3">AD7995</text>
<text x="346.6" y="54.1">SP3220</text>
<text x="471.3" y="56.2">C1</text>
<text x="79" y="68.5">R13</text>
<text x="471.3" y="68.9">100N</text>
<text x="77.9" y="77.7">470R</text>
<text x="99.3" y="81.5">C7</text>
<text x="507.3" y="83.7">J1</text>
<text x="500.3" y="87.9">1734351-1</text>
<text x="99.3" y="94.2">1N</text>
<text x="459.4" y="98">R12</text>
<text x="458.3" y="107.3">330R</text>
<text x="539.7" y="106.5">R11</text>
<text x="196.5" y="115.3">C8</text>
<text x="213.5" y="115.3">C6</text>
<text x="412.1" y="115.3">C4</text>
<text x="429" y="115.3">C3</text>
<text x="538.6" y="115.8">330R</text>
<text x="289.5" y="123.8">C2</text>
<text x="319.1" y="123.8">C5</text>
<text x="196.5" y="128">10U</text>
<text x="213.5" y="128">100N</text>
<text x="412.1" y="128">100N</text>
<text x="429" y="128">100N</text>
<text x="289.5" y="136.5">100N</text>
<text x="319.1" y="136.5">100N</text>
<text x="160.4" y="187.1">P2</text>
<text x="452.4" y="189.3">J2</text>
<text x="160.1" y="237.8">NA</text>
<text x="450.6" y="244.2">KEY</text>
<text x="160.4" y="261.1">P4</text>
<text x="438.6" y="282.2">PCIE_36_FINGER</text>
<text x="445.5" y="299.1">MT5</text>
<text x="430.2" y="303.3">NPTH_2MM8</text>
<text x="160.1" y="311.8">NA</text>
<text x="558.8" y="311.8">MT1</text>
<text x="612.5" y="311.8">PROD1</text>
<text x="551.5" y="316">PTH_M3</text>
<text x="597.6" y="316">PCB FEET 6MM</text>
<text x="558.8" y="320.2">MT2</text>
<text x="612.5" y="320.2">PROD2</text>
<text x="551.5" y="324.4">PTH_M3</text>
<text x="558.8" y="328.7">MT3</text>
<text x="597.6" y="324.4">PCB FEET 6MM</text>
<text x="612.5" y="328.7">PROD3</text>
<text x="551.5" y="332.9">PTH_M3</text>
<text x="597.6" y="332.9">PCB FEET 6MM</text>
<text x="551.5" y="341.3">PTH_M3</text>
<text x="558.8" y="337.1">MT4</text>
<text x="597.6" y="341.3">PCB FEET 6MM</text>
<text x="612.5" y="337.1">PROD4</text>
<text x="475.3" y="349.8">P3</text>
<text x="618" y="354">FM1</text>
<text x="139.2" y="355.7">R6</text>
<text x="168.1" y="356.1">LED0</text>
<text x="608.3" y="358.2">FIDUCIAL</text>
<text x="137.1" y="365">470R</text>
<text x="618" y="362.4">FM2</text>
<text x="156.4" y="366.7">GREEN</text>
<text x="475" y="366.7">NA</text>
<text x="608.3" y="366.7">FIDUCIAL</text>
<text x="618" y="370.9">FM3</text>
<text x="139.2" y="372.6">R7</text>
<text x="168.1" y="373">LED1</text>
<text x="359.4" y="377.2">SW1</text>
<text x="475.3" y="375.1">P5</text>
<text x="608.3" y="375.1">FIDUCIAL</text>
<text x="137.1" y="381.9">470R</text>
<text x="156.4" y="383.6">GREEN</text>
<text x="139.2" y="389.5">R8</text>
<text x="168.1" y="389.9">LED2</text>
<text x="368.2" y="394.1">KSC421J</text>
<text x="475" y="392">NA</text>
<text x="137.1" y="398.8">470R</text>
<text x="156.4" y="400.5">GREEN</text>
<text x="475.3" y="400.5">P1</text>
<text x="139.2" y="406.4">R9</text>
<text x="168.1" y="406.8">LED3</text>
<text x="359.4" y="406.8">SW2</text>
<text x="137.1" y="415.7">470R</text>
<text x="156.4" y="417.4">GREEN</text>
<text x="368.2" y="423.7">KSC421J</text>
<text x="475" y="438.5">NA</text>
</g>
<g font-size="3.8">
<text x="155.5" y="60" transform="rotate(-90 155.5 60)">8</text>
<text x="339.4" y="62.5">11</text>
<text x="349.6" y="64.6">T1IN</text>
<text x="373.8" y="64.6">T1OUT</text>
<text x="392.2" y="62.5">13</text>
<text x="125.7" y="71">3</text>
<text x="134" y="73.1">VIN0</text>
<text x="157.7" y="74.6" transform="rotate(-90 157.7 74.6)">VDD</text>
<text x="341.3" y="75.2">9</text>
<text x="349.6" y="77.3">R1OUT</text>
<text x="377.4" y="77.3">R1IN</text>
<text x="392.2" y="75.2">8</text>
<text x="125.7" y="79.4">4</text>
<text x="134" y="81.5">VIN1</text>
<text x="163.3" y="81.5">SCL</text>
<text x="176.7" y="79.4">1</text>
<text x="125.7" y="87.9">5</text>
<text x="134" y="90">VIN2</text>
<text x="162.7" y="90">SDA</text>
<text x="176.7" y="87.9">2</text>
<text x="341.3" y="87.9">1</text>
<text x="349.6" y="90">EN_N</text>
<text x="378" y="90">VCC</text>
<text x="392.2" y="87.9">15</text>
<text x="339.4" y="92.1">16</text>
<text x="349.6" y="94.2">SHDN_N</text>
<text x="377.6" y="94.2">GND</text>
<text x="392.2" y="92.1">14</text>
<text x="125.7" y="96.3">6</text>
<text x="134" y="98.4">VIN3/VREF</text>
<text x="341.3" y="100.5">2</text>
<text x="392.2" y="100.5">3</text>
<text x="497.7" y="96.3">5</text>
<text x="497.7" y="100.5">4</text>
<text x="519.1" y="100.5">9</text>
<text x="159.8" y="102.6" transform="rotate(-90 159.8 102.6)">GND</text>
<text x="341.3" y="104.8">4</text>
<text x="349.6" y="106.9">C1-</text>
<text x="349.6" y="102.6">C1+</text>
<text x="381" y="102.6">V+</text>
<text x="381.9" y="106.9">V-</text>
<text x="392.2" y="104.8">7</text>
<text x="497.7" y="104.8">3</text>
<text x="519.1" y="104.8">8</text>
<text x="157.7" y="110.9" transform="rotate(-90 157.7 110.9)">7</text>
<text x="341.3" y="113.2">5</text>
<text x="392.2" y="113.2">10</text>
<text x="497.7" y="109">2</text>
<text x="497.7" y="113.2">1</text>
<text x="519.1" y="109">7</text>
<text x="519.1" y="113.2">6</text>
<text x="341.3" y="117.4">6</text>
<text x="349.6" y="115.3">C2+</text>
<text x="349.6" y="119.5">C2-</text>
<text x="380.6" y="115.3">NC</text>
<text x="380.6" y="119.5">NC</text>
<text x="392.2" y="117.4">12</text>
<text x="506.4" y="129.7" transform="rotate(-90 506.4 129.7)">10</text>
<text x="510.6" y="129.7" transform="rotate(-90 510.6 129.7)">11</text>
<text x="151.1" y="191.3">1</text>
<text x="172.5" y="191.3">2</text>
<text x="151.1" y="195.6">3</text>
<text x="172.5" y="195.6">4</text>
<text x="436" y="193.5">B1</text>
<text x="436" y="197.7">B2</text>
<text x="468.3" y="193.5">A1</text>
<text x="468.3" y="197.7">A2</text>
<text x="151.1" y="199.8">5</text>
<text x="172.5" y="199.8">6</text>
<text x="436" y="201.9">B3</text>
<text x="468.3" y="201.9">A3</text>
<text x="151.1" y="208.2">9</text>
<text x="151.1" y="204">7</text>
<text x="172.5" y="208.2">10 GPO_7/LED3</text>
<text x="172.5" y="204">8</text>
<text x="436" y="206.1">B4</text>
<text x="468.3" y="206.1">A4</text>
<text x="149.2" y="212.5">11</text>
<text x="172.5" y="212.5">12</text>
<text x="436" y="210.4">B5</text>
<text x="436" y="214.6">B6</text>
<text x="468.3" y="210.4">A5</text>
<text x="468.3" y="214.6">A6</text>
<text x="149.2" y="220.9">15</text>
<text x="149.2" y="216.7">13</text>
<text x="172.5" y="216.7">14</text>
<text x="172.5" y="220.9">16</text>
<text x="436" y="218.8">B7</text>
<text x="468.3" y="218.8">A7</text>
<text x="149.2" y="225.1">17</text>
<text x="172.5" y="225.1">18</text>
<text x="436" y="223">B8</text>
<text x="436" y="227.3">B9</text>
<text x="468.3" y="223">A8</text>
<text x="468.3" y="227.3">A9</text>
<text x="149.2" y="229.4">19</text>
<text x="172.5" y="229.4">20</text>
<text x="434" y="231.5">B10</text>
<text x="468.3" y="231.5">A10</text>
<text x="434" y="235.7">B11</text>
<text x="468.3" y="235.7">A11</text>
<text x="434" y="248.4">B12</text>
<text x="468.3" y="248.4">A12</text>
<text x="434" y="252.6">B13</text>
<text x="434" y="256.8">B14</text>
<text x="468.3" y="252.6">A13</text>
<text x="468.3" y="256.8">A14</text>
<text x="434" y="261">B15</text>
<text x="468.3" y="261">A15</text>
<text x="151.1" y="269.5">3</text>
<text x="151.1" y="265.3">1</text>
<text x="172.5" y="269.5">4</text>
<text x="172.5" y="265.3">2</text>
<text x="434" y="265.3">B16</text>
<text x="434" y="269.5">B17</text>
<text x="468.3" y="265.3">A16</text>
<text x="468.3" y="269.5">A17</text>
<text x="151.1" y="273.7">5</text>
<text x="172.5" y="273.7">6</text>
<text x="434" y="273.7">B18</text>
<text x="468.3" y="273.7">A18</text>
<text x="151.1" y="277.9">7</text>
<text x="172.5" y="277.9">8</text>
<text x="149.2" y="286.4">11</text>
<text x="151.1" y="282.2">9</text>
<text x="172.5" y="282.2">10</text>
<text x="172.5" y="286.4">12</text>
<text x="149.2" y="290.6">13</text>
<text x="172.5" y="290.6">14</text>
<text x="149.2" y="294.8">15</text>
<text x="149.2" y="299.1">17</text>
<text x="172.5" y="294.8">16</text>
<text x="172.5" y="299.1">18</text>
<text x="149.2" y="303.3">19</text>
<text x="172.5" y="303.3">20</text>
<text x="485.2" y="354">1</text>
<text x="485.2" y="358.2">2</text>
<text x="359.7" y="383.5">1A</text>
<text x="388" y="383.5">2A</text>
<text x="485.2" y="383.5">2</text>
<text x="485.2" y="379.3">1</text>
<text x="359.9" y="387.8">1B</text>
<text x="388" y="387.8">2B</text>
<text x="485.2" y="404.7">1</text>
<text x="359.7" y="413.1">1A</text>
<text x="388" y="413.1">2A</text>
<text x="485.2" y="413.1">3</text>
<text x="485.2" y="408.9">2</text>
<text x="359.9" y="417.3">1B</text>
<text x="388" y="417.3">2B</text>
<text x="485.2" y="417.3">4</text>
<text x="485.2" y="425.8">6</text>
<text x="485.2" y="421.6">5</text>
<text x="485.2" y="430">7</text>
</g>
<g font-size="3.6" fill="#000080">
<text x="48" y="59.3" transform="rotate(-90 48 59.3)">1K</text>
<text x="38.6" y="60.5" transform="rotate(-90 38.6 60.5)">R10</text>
<text x="186.6" y="63.7" transform="rotate(-90 186.6 63.7)">R2</text>
<text x="196" y="64.6" transform="rotate(-90 196 64.6)">4K7</text>
<text x="203.5" y="63.7" transform="rotate(-90 203.5 63.7)">R3</text>
<text x="212.9" y="64.6" transform="rotate(-90 212.9 64.6)">4K7</text>
<text x="366.7" y="75.2" transform="rotate(-90 366.7 75.2)">TTL</text>
<text x="370.9" y="77.6" transform="rotate(-90 370.9 77.6)">RS232</text>
<text x="48" y="90" transform="rotate(-90 48 90)">33K</text>
<text x="38.6" y="90.1" transform="rotate(-90 38.6 90.1)">R14</text>
<text x="58.1" y="90.2" transform="rotate(-90 58.1 90.2)">RT1</text>
<text x="70.9" y="93.4" transform="rotate(-90 70.9 93.4)">1K-NTC</text>
<text x="271.1" y="110.1" transform="rotate(-90 271.1 110.1)">R1</text>
<text x="280.5" y="111.1" transform="rotate(-90 280.5 111.1)">10K</text>
<text x="334.5" y="376.2" transform="rotate(-90 334.5 376.2)">R5</text>
<text x="343.9" y="377.2" transform="rotate(-90 343.9 377.2)">10K</text>
<text x="347.2" y="376.2" transform="rotate(-90 347.2 376.2)">R4</text>
<text x="356.6" y="377.2" transform="rotate(-90 356.6 377.2)">10K</text>
</g>
</svg>
